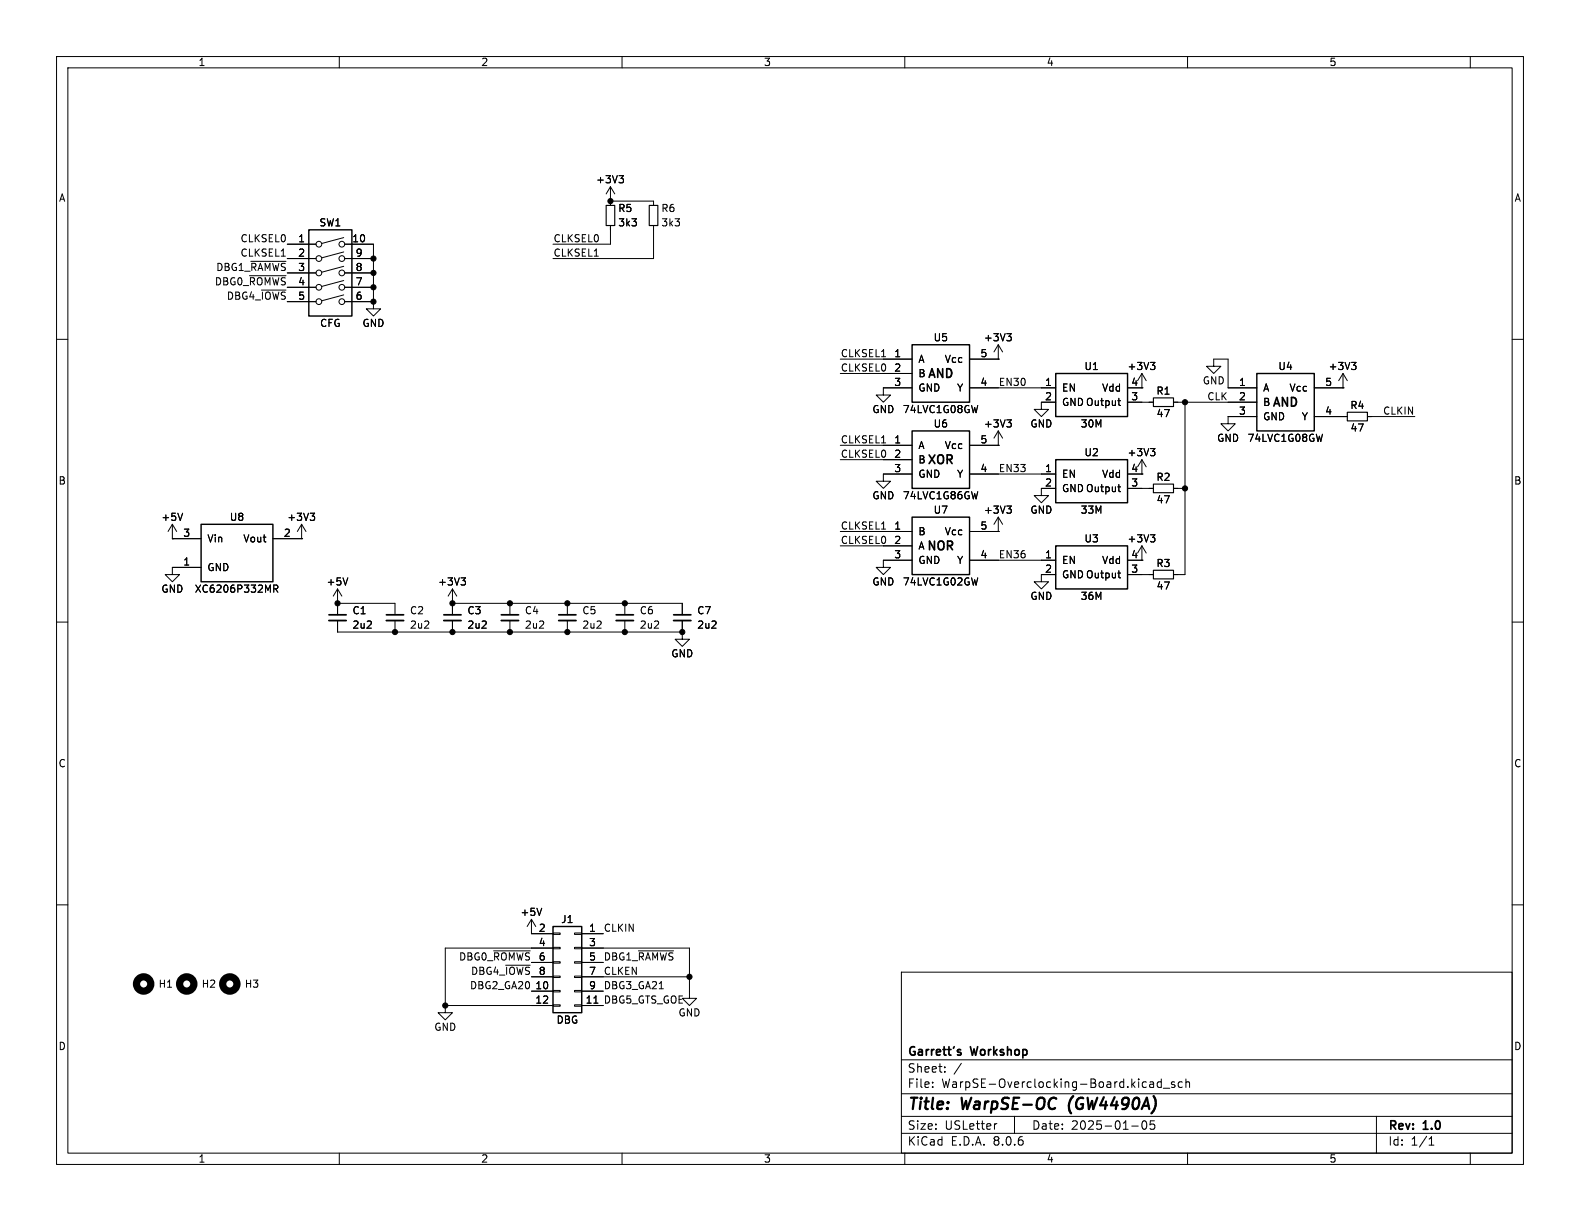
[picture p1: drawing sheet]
<svg xmlns="http://www.w3.org/2000/svg" width="279mm" height="216mm" viewBox="0 0 279 216" stroke-linecap="round" stroke-linejoin="round" font-family="sans-serif">
<g fill="none" stroke="#000" stroke-width=".18">
<path d="M10 10h259.4v195.9h-259.4zM12 12h255.4v191.9h-255.4zM60 10v2M110 10v2M160 10v2M210 10v2M260 10v2M107.9 35.6h.1M107.9 39.9v3.3h-10.1M107.9 33l-.7 1.3M107.9 33v3.3M107.9 33l.8 1.3"/>
<path d="M107.9 35.6h7.7v.7M109.5 31.1h.7l-.4 .4M110 31.5l.2 .3v.3l-.2 .2M115.6 39.9v5.8h-17.8M10 60h2M44.1 48.8h6.5M44.4 46.2h6.2M46.2 51.3h4.4M50.8 43.2h5.1M50.8 45.7h5.1M50.8 48.3h5.1M50.8 50.8h5.1"/>
<path d="M50.8 53.3h5.1M60.8 52.1l-3.9 1.1M60.8 49.6l-3.9 1M60.8 47.1l-3.9 1M60.8 44.6l-3.9 1M60.8 42l-3.9 1.1M61 43.2h5v10.1M61 45.7h5M61 48.3h5M61 50.8h5M61 53.3h5M66 53.3v1.3h1.3l-1.3 1.3-1.2-1.3h1.2"/>
<path d="M66 53.3h.1M178 59h.8l-.4 .5M178.6 59.5l.2 .2v.3l-.2 .3M267.4 60h2M148.6 78.7h12.7M148.6 63.5h12.7M148.6 66h12.7M161.3 68.6h-5.1v1.3h1.3l-1.3 1.2-1.3-1.2h1.3M171.4 68.6h15.3M171.4 78.7h5.1M171.4 63.5h5.1M176.5 78.7h.1"/>
<path d="M176.5 63.5h.1M176.5 61v2.5M176.5 76.2v2.5M176.5 76.2l-.7 1.3M176.5 76.2l.8 1.3M176.5 61l-.7 1.2M176.5 61l.8 1.2M178 74.2h.8l-.4 .5M178.6 74.7l.2 .3v.3l-.2 .2M186.7 71.1h-2.6v1.3h1.3l-1.3 1.3-1.2-1.3h1.2M197.7 70.9h.5M197.9 70.4v1.1l.3 .2"/>
<path d="M199.4 71.1h4.6M199.4 68.6h2.5M201.9 68.6h.1M201.9 66v2.6M201.9 66l-.7 1.3M201.9 66l.8 1.3M203.4 64.1h.8l-.4 .5M203.4 79.3h.8l-.4 .5M204 64.6l.2 .2v.3l-.2 .2M204 79.8l.2 .2v.3l-.2 .3M207.5 71.1h14.7M209.5 71.1v30.5h-2"/>
<path d="M214.6 64.8h-1.2l1.2 1.2 1.3-1.2h-1.3v-1.3h2.6v5.1h5M222.2 73.7h-5v1.2h1.2l-1.2 1.3-1.3-1.3h1.3M232.4 68.6h5.1M232.4 73.7h5.9M237.5 68.6h.1M237.5 66l-.8 1.3M237.5 66v2.6M237.5 66l.8 1.3M239 64.1h.8l-.4 .5M239.5 64.6l.3 .2v.3l-.3 .2M241.8 73.7h8.4M30.5 95.3h.1"/>
<path d="M30.5 95.3h5.1M30.5 92.7l-.8 1.3M30.5 92.7v2.6M30.5 92.7l.7 1.3M32.3 90.7l-.4 1.3M48.3 95.3h5M53.3 95.3h.1M53.3 92.7l-.7 1.3M53.3 92.7v2.6M53.3 92.7l.8 1.3M54.9 90.7h.7l-.4 .5M55.4 91.2l.2 .3v.3l-.2 .2"/>
<path d="M148.6 94h12.7M148.6 96.5h12.7M148.6 81.3h12.7M161.3 99.1h-5.1v1.2h1.3l-1.3 1.3-1.3-1.3h1.3M161.3 83.8h-5.1v1.3h1.3l-1.3 1.3-1.3-1.3h1.3M171.4 99.1h15.3M171.4 94h5.1M171.4 83.8h15.3M176.5 94h.1M176.5 91.4l-.7 1.3M176.5 91.4v2.6M176.5 91.4l.8 1.3"/>
<path d="M178 89.5h.8l-.4 .5M178.6 90l.2 .2v.3l-.2 .2M186.7 86.4h-2.6v1.2h1.3l-1.3 1.3-1.2-1.3h1.2M197.7 86.1h.5M197.9 85.7v1.1l.3 .1M199.4 86.4h4.6M199.4 99.1h2.5M199.4 83.8h2.5M201.9 83.8h.1M201.9 99.1h.1M201.9 81.3v2.5M201.9 96.5v2.6"/>
<path d="M201.9 81.3l-.7 1.3M201.9 81.3l.8 1.3M201.9 96.5l-.7 1.3M201.9 96.5l.8 1.3M203.4 94.6h.8l-.4 .4M204 95l.2 .3v.3l-.2 .2M207.5 86.4h2M10 110h2M35.6 100.3h-5.1v1.3h1.2l-1.2 1.3-1.3-1.3h1.3M48.4 104.1h.6l.1-.2v-.3l-.7-.2v1.3M48.7 104.1l.4 .6M59.7 106.7h.1"/>
<path d="M59.7 104.1l-.8 1.3M59.7 104.1v4.6M59.7 109.7v2.1h60.9M59.7 104.1l.8 1.3M59.7 106.7h10.1v2M61.5 102.2l-.4 1.2M69.8 109.7v2.1M80 106.7h.1M80 104.1l-.8 1.3M80 104.1v4.6M80 109.7v2.1M80 104.1l.8 1.3"/>
<path d="M80 106.7h40.6v2M81.5 102.2h.8l-.4 .5M82.1 102.7l.2 .2v.3l-.2 .2M90.2 106.7v2M90.2 109.7v2.1M100.3 106.7v2M100.3 109.7v2.1M110.5 106.7v2M110.5 109.7v2.1M120.6 111.8v1.2h1.3l-1.3 1.3-1.2-1.3h1.2M120.6 109.7v2.1M186.7 101.6h-2.6v1.3h1.3l-1.3 1.2-1.2-1.2h1.2"/>
<path d="M197.7 101.3h.5M197.9 100.9v1.1l.3 .2M199.4 101.6h4.6M267.4 110h2M10 160h2M267.4 160h2M78.7 177.8v1.3h1.3l-1.3 1.2-1.2-1.2h1.2M78.7 177.8h19.1M87.3 168.1h6.5M89.4 170.7h4.4M94 162.6l-.8 1.2M94 162.6v2.5h3.8"/>
<path d="M94 162.6l.7 1.2M94 175.3h3.8M94 170.2h3.8M94 172.7h3.8M95.8 160.6l-.4 1.3M97.8 177.7h1.3v.2h-1.3zM97.8 175.1h1.3v.3h-1.3zM97.8 172.6h1.3v.2h-1.3zM97.8 170.1h1.3v.2h-1.3zM97.8 167.5h1.3v.3h-1.3zM97.8 165h1.3v.2h-1.3zM97.8 167.6h-19.1v10.2"/>
<path d="M101.6 177.7h1.3v.2h-1.3zM101.6 175.1h1.3v.3h-1.3zM101.6 172.6h1.3v.2h-1.3zM101.6 170.1h1.3v.2h-1.3zM101.6 167.5h1.3v.3h-1.3zM101.6 165h1.3v.2h-1.3zM102.9 167.6h19v8.9h-1.3l1.3 1.3 1.3-1.3h-1.3M102.9 165.1h3.8M102.9 175.3h3.8M102.9 177.8h3.8M102.9 170.2h3.8M102.9 172.7h19"/>
<path d="M105 177.4h.7M112.9 168.1h6.2M116.6 174.8h.7M159.4 171.9h108v32h-108zM159.4 197.4h108M159.4 193.4h108M159.4 187.4h108M164.9 192.1v.2M164.9 191.4v.1M167.1 189.4v.2M167.1 188.7v.1M170 188l-1.3 1.9"/>
<path d="M176.3 198.7l-.3 .1M179.4 197.4v3M200.1 199.1h1.2M202.1 198.3a.81 .81 0 0 0 .3 1.4l.2-.2 .2-.4-.2-.8M203.4 198.2v.7l.2-.1h.5l.1 .6-.3 .3-.5-.2M203.5 191.3l.4 .1 .1 .9M204 192.2l-.5 .1M204 191.6l-.5 .1M205.4 191.4l-.5-.1-.3 .3v.4l.2 .2h.6M205.4 190.8v1.5M205.7 192.4h1.2M207.7 191.4l-.3-.1-.3 .2 .1 .2 .5 .2v.3h-.6"/>
<path d="M209.1 191.4l-.5-.1-.2 .3v.4l.1 .2h.6M209.7 191.4l.2-.1 .4 .1 .1 .9M209.7 190.8v1.5M243.4 197.4v6.5M60 203.9v2M110 203.9v2M159.4 200.4h108M160 203.9v2M210 203.9v2M252.7 202.5h.9M252.7 201.4l.4-.4v1.5M260 203.9v2"/>
<circle cx="56.4" cy="53.3" r=".51"/>
<circle cx="56.4" cy="48.3" r=".51"/>
<circle cx="56.4" cy="50.8" r=".51"/>
<circle cx="56.4" cy="45.7" r=".51"/>
<circle cx="56.4" cy="43.2" r=".51"/>
<circle cx="60.5" cy="45.7" r=".51"/>
<circle cx="60.5" cy="48.3" r=".51"/>
<circle cx="60.5" cy="43.2" r=".51"/>
<circle cx="60.5" cy="53.3" r=".51"/>
<circle cx="60.5" cy="50.8" r=".51"/>
</g>
<path d="M189.1 195.2v1.1" fill="none" stroke="#000" stroke-width=".4"/>
<path d="M58.2 108.7h3M68.3 108.7h3.1M78.5 108.7h3M88.6 108.7h3.1M98.8 108.7h3.1M109 108.7h3M119.1 108.7h3.1M169.5 186.1h.4l.1 .3-.3 .2h-.2M169.5 185.6h.4" fill="none" stroke="#000" stroke-width=".3"/>
<path d="M54.6 40.6h7.6v15.3h-7.6zM161.3 76.2h10.1v10.2h-10.1zM161.3 61h10.1v10.1h-10.1zM186.7 66h12.7v7.7h-12.7zM222.2 66h10.2v10.2h-10.2zM35.6 92.7h12.7v10.2h-12.7zM161.3 91.4h10.1v10.2h-10.1zM186.7 96.5h12.7v7.6h-12.7zM186.7 81.3h12.7v7.6h-12.7zM97.8 163.8h5.1v15.3h-5.1z" fill="none" stroke="#000" stroke-width=".25"/>
<path d="M107.2 36.3h1.5v3.6h-1.5zM114.8 36.3h1.5v3.6h-1.5zM204 70.4h3.5v1.5h-3.5zM238.3 72.9h3.5v1.5h-3.5zM204 85.6h3.5v1.5h-3.5zM204 100.8h3.5v1.6h-3.5z" fill="none" stroke="#000" stroke-width=".2"/>
<path d="M58.2 109.7h3M68.3 109.7h3.1M78.5 109.7h3M88.6 109.7h3.1M98.8 109.7h3.1M109 109.7h3M119.1 109.7h3.1" fill="none" stroke="#000" stroke-width=".33"/>
<g fill="none" stroke="#000" stroke-width="1.3">
<circle cx="25.4" cy="174" r="1.27"/>
<circle cx="33" cy="174" r="1.27"/>
<circle cx="40.6" cy="174" r="1.27"/>
</g>
<g fill="#000" stroke="#000" stroke-width=".18">
<circle cx="107.9" cy="35.6" r=".46"/>
<circle cx="66" cy="48.3" r=".46"/>
<circle cx="66" cy="45.7" r=".46"/>
<circle cx="66" cy="53.3" r=".46"/>
<circle cx="66" cy="50.8" r=".46"/>
<circle cx="209.5" cy="71.1" r=".46"/>
<circle cx="209.5" cy="86.4" r=".46"/>
<circle cx="59.7" cy="106.7" r=".46"/>
<circle cx="69.8" cy="111.8" r=".46"/>
<circle cx="80" cy="106.7" r=".46"/>
<circle cx="80" cy="111.8" r=".46"/>
<circle cx="90.2" cy="106.7" r=".46"/>
<circle cx="90.2" cy="111.8" r=".46"/>
<circle cx="100.3" cy="111.8" r=".46"/>
<circle cx="100.3" cy="106.7" r=".46"/>
<circle cx="110.5" cy="111.8" r=".46"/>
<circle cx="110.5" cy="106.7" r=".46"/>
<circle cx="120.6" cy="111.8" r=".46"/>
<circle cx="78.7" cy="177.8" r=".46"/>
<circle cx="121.9" cy="172.7" r=".46"/>
</g>
<g font-size="2.8">
<text x="160.4" y="196.8">Title:</text>
<text x="170.1" y="196.8">WarpSE-OC</text>
<text x="189.8" y="196.8">(GW4490A)</text>
</g>
<g font-size="2.1">
<text x="163.9" y="67.3">AND</text>
<text x="224.8" y="72.3">AND</text>
<text x="163.8" y="82.5">XOR</text>
<text x="163.7" y="97.7">NOR</text>
<text x="160.4" y="189.9">Sheet:</text>
<text x="160.4" y="187.1">Garrett's</text>
<text x="171.8" y="187.1">Workshop</text>
<text x="160.4" y="192.6">File:</text>
<text x="166.5" y="192.6">WarpSE-Overclocking-Board.kicad_sch</text>
<text x="160.4" y="202.8">KiCad</text>
<text x="160.4" y="200">Size:</text>
<text x="167.1" y="200">USLetter</text>
<text x="168.1" y="202.8">E.D.A.</text>
<text x="175.7" y="202.8">8.0.6</text>
<text x="182.4" y="200">Date:</text>
<text x="189.4" y="200">2025-01-05</text>
<text x="245.4" y="200.2">Rev:</text>
<text x="245.4" y="202.8">Id:</text>
<text x="249.5" y="202.8">1/1</text>
<text x="251.8" y="200.2">1.0</text>
</g>
<g font-size="1.8">
<text x="35" y="11.9">1</text>
<text x="85" y="11.9">2</text>
<text x="135" y="11.9">3</text>
<text x="185" y="11.9">4</text>
<text x="235" y="11.9">5</text>
<text x="10.3" y="35.9">A</text>
<text x="105.3" y="32.6">+3V3</text>
<text x="267.7" y="35.9">A</text>
<text x="56.4" y="40.2">SW1</text>
<text x="109.2" y="37.7">R5</text>
<text x="109.2" y="40.2">3k3</text>
<text x="116.8" y="37.7">R6</text>
<text x="116.8" y="40.2">3k3</text>
<text x="38.1" y="48">DBG1_~{RAMWS}3</text>
<text x="42.4" y="45.5">CLKSEL1</text>
<text x="42.4" y="42.9">CLKSEL0</text>
<text x="52.6" y="42.9">1</text>
<text x="52.6" y="45.5">2</text>
<text x="62.2" y="42.9">10</text>
<text x="62.8" y="45.5">9</text>
<text x="97.8" y="42.9">CLKSEL0</text>
<text x="97.8" y="45.5">CLKSEL1</text>
<text x="37.9" y="50.5">DBG0_~{ROMWS}4</text>
<text x="40" y="53.1">DBG4_~{IOWS}5</text>
<text x="52.6" y="48">3</text>
<text x="52.6" y="50.5">4</text>
<text x="52.6" y="53.1">5</text>
<text x="62.8" y="53.1">6</text>
<text x="62.8" y="50.5">7</text>
<text x="62.8" y="48">8</text>
<text x="56.5" y="58">CFG</text>
<text x="64" y="58">GND</text>
<text x="148.6" y="63.2">CLKSEL1</text>
<text x="148.6" y="65.8">CLKSEL0</text>
<text x="158" y="63.2">1</text>
<text x="158" y="65.8">2</text>
<text x="162.3" y="64.4">A</text>
<text x="165" y="60.6">U5</text>
<text x="167" y="64.4">Vcc</text>
<text x="173.3" y="63.2">5</text>
<text x="173.9" y="60.6">+3V3</text>
<text x="191.7" y="65.6">U1</text>
<text x="199.3" y="65.6">+3V3</text>
<text x="226" y="65.6">U4</text>
<text x="234.8" y="65.6">+3V3</text>
<text x="158" y="68.3">3</text>
<text x="162.3" y="66.9">B</text>
<text x="162.3" y="69.4">GND</text>
<text x="169.1" y="69.4">Y</text>
<text x="173.3" y="68.3">4</text>
<text x="176.5" y="68.3">EN30</text>
<text x="184.7" y="68.3">1</text>
<text x="184.7" y="70.9">2</text>
<text x="187.7" y="69.4">EN</text>
<text x="187.7" y="72">GND Output</text>
<text x="194.8" y="69.4">Vdd</text>
<text x="200" y="70.9">3</text>
<text x="200" y="68.3">4</text>
<text x="204.4" y="70">R1</text>
<text x="212.6" y="68.2">GND</text>
<text x="213.4" y="70.9">CLK</text>
<text x="219" y="68.3">1</text>
<text x="219" y="70.9">2</text>
<text x="223.3" y="69.4">A</text>
<text x="223.3" y="72">B</text>
<text x="227.9" y="69.4">Vcc</text>
<text x="234.2" y="68.3">5</text>
<text x="154.2" y="73.3">GND</text>
<text x="159.6" y="73.3">74LVC1G08GW</text>
<text x="165" y="75.8">U6</text>
<text x="173.9" y="75.8">+3V3</text>
<text x="182.1" y="75.8">GND</text>
<text x="191" y="75.8">30M</text>
<text x="204.4" y="74">47</text>
<text x="219" y="73.4">3</text>
<text x="223.3" y="74.5">GND</text>
<text x="230.1" y="74.5">Y</text>
<text x="234.2" y="73.4">4</text>
<text x="238.7" y="72.5">R4</text>
<text x="238.7" y="76.5">47</text>
<text x="244.5" y="73.4">CLKIN</text>
<text x="148.6" y="81">CLKSEL0</text>
<text x="148.6" y="78.5">CLKSEL1</text>
<text x="158" y="78.5">1</text>
<text x="158" y="81">2</text>
<text x="158" y="83.6">3</text>
<text x="162.3" y="79.6">A</text>
<text x="162.3" y="82.1">B</text>
<text x="167" y="79.6">Vcc</text>
<text x="173.3" y="83.6">4</text>
<text x="173.3" y="78.5">5</text>
<text x="176.5" y="83.6">EN33</text>
<text x="184.7" y="83.6">1</text>
<text x="191.7" y="80.9">U2</text>
<text x="199.3" y="80.9">+3V3</text>
<text x="200" y="83.6">4</text>
<text x="215.1" y="78.3">GND</text>
<text x="220.5" y="78.3">74LVC1G08GW</text>
<text x="10.3" y="85.9">B</text>
<text x="154.2" y="88.5">GND</text>
<text x="159.6" y="88.5">74LVC1G86GW</text>
<text x="162.3" y="84.7">GND</text>
<text x="169.1" y="84.7">Y</text>
<text x="184.7" y="86.1">2</text>
<text x="187.7" y="84.7">EN</text>
<text x="187.7" y="87.2">GND Output</text>
<text x="194.8" y="84.7">Vdd</text>
<text x="200" y="86.1">3</text>
<text x="204.4" y="85.2">R2</text>
<text x="204.4" y="89.2">47</text>
<text x="267.7" y="85.9">B</text>
<text x="28.4" y="92.3">+5V</text>
<text x="32.3" y="95">3</text>
<text x="40.5" y="92.3">U8</text>
<text x="50.1" y="95">2</text>
<text x="50.7" y="92.3">+3V3</text>
<text x="148.6" y="93.7">CLKSEL1</text>
<text x="158" y="93.7">1</text>
<text x="162.3" y="94.8">B</text>
<text x="165" y="91">U7</text>
<text x="167" y="94.8">Vcc</text>
<text x="173.3" y="93.7">5</text>
<text x="173.9" y="91">+3V3</text>
<text x="182.1" y="91">GND</text>
<text x="191" y="91">33M</text>
<text x="32.3" y="100.1">1</text>
<text x="36.6" y="101.2">GND</text>
<text x="36.6" y="96.1">Vin</text>
<text x="42.9" y="96.1">Vout</text>
<text x="148.6" y="96.3">CLKSEL0</text>
<text x="158" y="96.3">2</text>
<text x="158" y="98.8">3</text>
<text x="162.3" y="97.4">A</text>
<text x="162.3" y="99.9">GND</text>
<text x="169.1" y="99.9">Y</text>
<text x="173.3" y="98.8">4</text>
<text x="176.5" y="98.8">EN36</text>
<text x="184.7" y="98.8">1</text>
<text x="184.7" y="101.3">2</text>
<text x="187.7" y="99.9">EN</text>
<text x="191.7" y="96.1">U3</text>
<text x="194.8" y="99.9">Vdd</text>
<text x="199.3" y="96.1">+3V3</text>
<text x="200" y="101.3">3</text>
<text x="200" y="98.8">4</text>
<text x="204.4" y="100.5">R3</text>
<text x="28.4" y="105">GND</text>
<text x="34.3" y="105">XC6206P332MR</text>
<text x="57.7" y="103.7">+5V</text>
<text x="77.4" y="103.7">+3V3</text>
<text x="154.2" y="103.7">GND</text>
<text x="159.6" y="103.7">74LVC1G02GW</text>
<text x="182.1" y="106.3">GND</text>
<text x="187.7" y="102.5">GND Output</text>
<text x="191" y="106.3">36M</text>
<text x="204.4" y="104.5">47</text>
<text x="62.2" y="108.8">C1</text>
<text x="62.2" y="111.4">2u2</text>
<text x="72.4" y="108.8">C2</text>
<text x="72.4" y="111.4">2u2</text>
<text x="82.6" y="108.8">C3</text>
<text x="82.6" y="111.4">2u2</text>
<text x="92.7" y="108.8">C4</text>
<text x="92.7" y="111.4">2u2</text>
<text x="102.9" y="108.8">C5</text>
<text x="102.9" y="111.4">2u2</text>
<text x="113" y="108.8">C6</text>
<text x="113" y="111.4">2u2</text>
<text x="123.2" y="108.8">C7</text>
<text x="123.2" y="111.4">2u2</text>
<text x="118.6" y="116.4">GND</text>
<text x="10.3" y="135.9">C</text>
<text x="267.7" y="135.9">C</text>
<text x="91.9" y="162.2">+5V</text>
<text x="95.2" y="164.8">2</text>
<text x="95.2" y="167.4">4</text>
<text x="99.1" y="163.4">J1</text>
<text x="104.1" y="164.8">1</text>
<text x="104.1" y="167.4">3</text>
<text x="106.7" y="164.8">CLKIN</text>
<text x="81.1" y="169.9">DBG0_~{ROMWS}</text>
<text x="83.2" y="172.5">DBG4_~{IOWS}8</text>
<text x="95.2" y="169.9">6</text>
<text x="95.2" y="172.5">8</text>
<text x="104.1" y="169.9">5</text>
<text x="104.1" y="172.5">7</text>
<text x="106.7" y="172.5">CLKEN</text>
<text x="106.7" y="169.9">DBG1_~{RAMWS}</text>
<text x="27.9" y="174.9">H1</text>
<text x="35.6" y="174.9">H2</text>
<text x="43.2" y="174.9">H3</text>
<text x="83" y="175">DBG2_GA20</text>
<text x="94.6" y="175">10</text>
<text x="94.6" y="177.5">12</text>
<text x="103.5" y="177.5">11</text>
<text x="104.1" y="175">9</text>
<text x="106.7" y="175">DBG3_GA21</text>
<text x="106.7" y="177.5">DBG5_GTS_GOE</text>
<text x="119.9" y="179.9">GND</text>
<text x="10.3" y="185.9">D</text>
<text x="76.7" y="182.5">GND</text>
<text x="98.3" y="181.2">DBG</text>
<text x="267.7" y="185.9">D</text>
<text x="35" y="205.8">1</text>
<text x="85" y="205.8">2</text>
<text x="135" y="205.8">3</text>
<text x="185" y="205.8">4</text>
<text x="235" y="205.8">5</text>
</g>
</svg>
